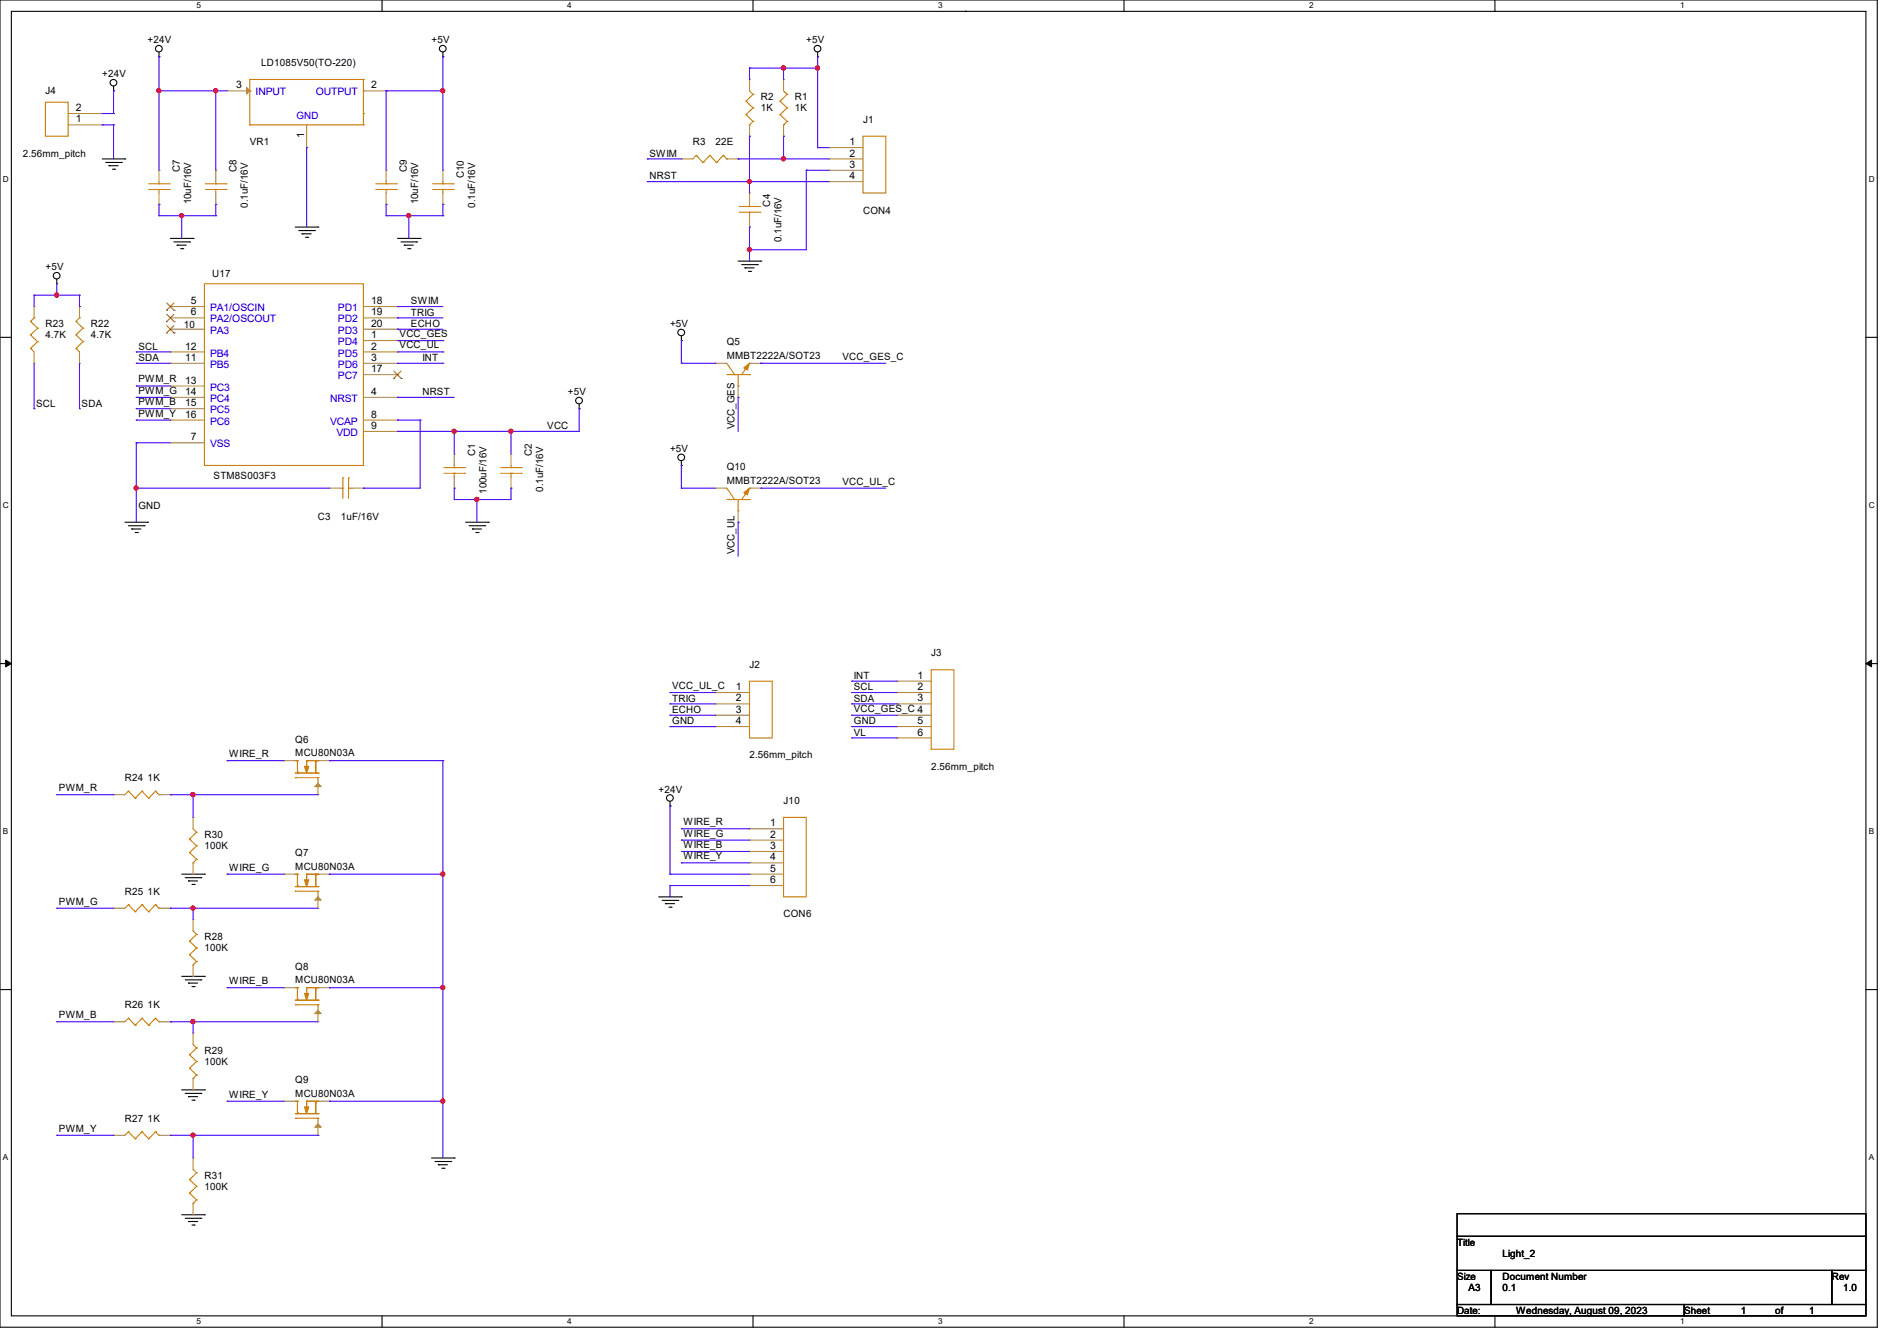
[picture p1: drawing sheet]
<svg xmlns="http://www.w3.org/2000/svg" width="297mm" height="210mm" viewBox="0 0 297 210" stroke-linecap="round" stroke-linejoin="round" font-family="sans-serif">
<path d="M0 0h293.9v207.9h-293.9zM1.8 1.8h290.3v204.3h-290.3z" fill="none" stroke="#000" stroke-width=".17"/>
<g fill="#fff">
<path d="M30.8 .2h.7v1.4h-.7z"/>
<path d="M30.8 206.2h.7v1.4h-.7z"/>
</g>
<path d="M59.8 0v1.8M59.8 206.1v1.8" fill="none" stroke="#000" stroke-width=".17"/>
<g fill="#fff">
<path d="M88.8 .2h.7v1.4h-.7z"/>
<path d="M88.8 206.2h.7v1.4h-.7z"/>
</g>
<path d="M117.9 0v1.8M117.9 206.1v1.8" fill="none" stroke="#000" stroke-width=".17"/>
<g fill="#fff">
<path d="M146.9 .2h.7v1.4h-.7z"/>
<path d="M146.9 206.2h.7v1.4h-.7z"/>
</g>
<path d="M176 0v1.8M176 206.1v1.8" fill="none" stroke="#000" stroke-width=".17"/>
<g fill="#fff">
<path d="M205 .2h.7v1.4h-.7z"/>
<path d="M205 206.2h.7v1.4h-.7z"/>
</g>
<path d="M234.1 0v1.8M234.1 206.1v1.8" fill="none" stroke="#000" stroke-width=".17"/>
<g fill="#fff">
<path d="M263.1 .2h.6v1.4h-.6z"/>
<path d="M263.1 206.2h.6v1.4h-.6z"/>
<path d="M.5 27.3h.9v1.4h-.9z"/>
<path d="M292.6 27.3h.9v1.4h-.9z"/>
<path d="M.5 78.4h.9v1.4h-.9z"/>
<path d="M292.6 78.4h.9v1.4h-.9z"/>
</g>
<path d="M0 52.8h1.8M292.1 52.8h1.8" fill="none" stroke="#000" stroke-width=".17"/>
<g fill="#fff">
<path d="M.5 129.5h.8v1.4h-.8z"/>
<path d="M292.6 129.5h.8v1.4h-.8z"/>
</g>
<path d="M0 103.9h1.8M292.1 103.9h1.8" fill="none" stroke="#000" stroke-width=".17"/>
<path d="M.9 103.4l.9 .5-.9 .5zM292.1 103.9l.9-.5v1z" fill="#000" stroke="#000" stroke-width=".16"/>
<g fill="#fff">
<path d="M.5 180.5h.8v1.4h-.8z"/>
<path d="M292.6 180.5h.8v1.4h-.8z"/>
</g>
<g fill="none" stroke="#000" stroke-width=".17">
<path d="M17.8 14.2h.1M17.8 13.5v.7M24.9 8.9h.1M24.9 8.2v.7M69.3 8.9h.1M69.3 8.2v.7M128 8.9h.1M128 8.2v.7M151.1 1.8h.1M16 24.9h3.6M16.6 25.4h2.4M17.1 26h.1"/>
<path d="M17.1 26h1.4M17.6 26.5h.3M17.9 26.5h.1M19 25.4h.1M19.6 24.9h.1M26.7 37.3h3.5M27.2 37.9h2.5M27.7 38.4h.1M27.7 38.4h1.5M28.3 38.9h.3M28.6 38.9h.1M29.7 37.9h.1"/>
<path d="M30.2 37.3h.1M46.2 35.6h3.6M46.8 36.1h2.4M47.3 36.6h.1M47.3 36.6h1.4M47.8 37.2h.4M48.2 37.2h.1M49.2 36.1h.1M49.8 35.6h.1M62.2 37.3h3.6M62.8 37.9h2.4M63.3 38.4h.1"/>
<path d="M63.3 38.4h1.4M63.8 38.9h.4M64.2 38.9h.1M65.2 37.9h.1M65.8 37.3h.1M8.9 44.4h.1M8.9 43.7v.7M106.7 53.3h.1M106.7 52.6v.7M115.6 40.9h3.5M116.1 41.4h2.5M116.6 42h.1"/>
<path d="M116.6 42h1.5M117.2 42.5h.3M117.5 42.5h.1M118.6 41.4h.1M119.1 40.9h.1M90.7 64h.1M90.7 63.3v.7M106.7 72.9h.1M106.7 72.2v.7M19.6 81.8h3.5M20.1 82.3h2.5M20.6 82.8h.1"/>
<path d="M20.6 82.8h1.5M21.2 83.4h.3M21.5 83.4h.1M22.6 82.3h.1M23.1 81.8h.1M72.9 81.8h3.6M73.4 82.3h2.5M74 82.8h.1M74 82.8h1.4M74.5 83.4h.3M74.8 83.4h.1M75.9 82.3h.1"/>
<path d="M76.5 81.8h.1M28.4 136.9h3.6M29 137.5h2.5M29.5 138h.1M29.5 138h1.4M30.1 138.5h.3M30.4 138.5h.1M31.5 137.5h.1M32 136.9h.1M104.9 126.2h.1M104.9 125.5v.7M0 155h1.8"/>
<path d="M28.4 152.9h3.6M29 153.5h2.5M29.5 154h.1M29.5 154h1.4M30.1 154.5h.3M30.4 154.5h.1M31.5 153.5h.1M32 152.9h.1M103.1 140.5h3.6M103.7 141h2.4M104.2 141.5h.1M104.2 141.5h1.4"/>
<path d="M104.7 142.1h.4M105.1 142.1h.1M106.1 141h.1M106.7 140.5h.1M292.1 155h1.8M28.4 170.7h3.6M29 171.2h2.5M29.5 171.7h.1M29.5 171.7h1.4M30.1 172.3h.3M30.4 172.3h.1M31.5 171.2h.1"/>
<path d="M32 170.7h.1M28.4 190.2h3.6M29 190.8h2.5M29.5 191.3h.1M29.5 191.3h1.4M30.1 191.9h.3M30.4 191.9h.1M31.5 190.8h.1M32 190.2h.1M67.6 181.4h3.5M68.1 181.9h2.5M68.6 182.4h.1"/>
<path d="M68.6 182.4h1.5M69.2 183h.3M69.5 183h.1M70.6 181.9h.1M71.1 181.4h.1M228.1 190.1h64v3.5h-64zM228.1 193.6h64v5.4h-64zM228.1 199h5.4v5.3h-5.4zM233.5 199h53.3v5.3h-53.3zM286.8 199h5.3v5.3h-5.3zM228.1 204.3h35.6v1.8h-35.6zM263.7 204.3h28.4v1.8h-28.4z"/>
<circle cx="17.8" cy="13" r=".52"/>
<circle cx="24.9" cy="7.6" r=".52"/>
<circle cx="69.3" cy="7.6" r=".52"/>
<circle cx="128" cy="7.6" r=".52"/>
<circle cx="8.9" cy="43.2" r=".52"/>
<circle cx="106.7" cy="52.1" r=".52"/>
<circle cx="90.7" cy="62.7" r=".52"/>
<circle cx="106.7" cy="71.6" r=".52"/>
<circle cx="104.9" cy="125" r=".52"/>
</g>
<g fill="none" stroke="#cc8006" stroke-width=".17">
<path d="M7.1 16h3.6v5.3h-3.6zM39.1 19.6h.1M39.1 12.4h.1M39.1 14.2h.1M39.1 12.4h17.8M39.1 19.6h17.8M39.1 12.4v7.2M56.9 12.4h.1M56.9 19.6h.1M56.9 14.2h.1M56.9 17.8h.1M56.9 12.4v7.2"/>
<path d="M116.8 15.8h.1M116.8 17.9h.1M116.8 15.8l1.1 1.1M116.8 17.9l1.1 1.1M117.3 19.6h.1M117.3 14.2l.6 .6M117.9 14.8h.1M117.9 16.9h.1M117.9 19h.1M117.9 14.8l-1.1 1M117.9 16.9l-1.1 1M117.9 19l-.6 .6"/>
<path d="M122.1 15.8h.1M122.1 17.9h.1M122.1 15.8l1.1 1.1M122.1 17.9l1.1 1.1M122.7 19.6h.1M122.7 14.2l.5 .6M123.2 14.8h.1M123.2 16.9h.1M123.2 19h.1M123.2 14.8l-1.1 1M123.2 16.9l-1.1 1M123.2 19l-.5 .6"/>
<path d="M23.3 29.7h3.2M23.3 28.8h3.2M24.9 28.8h.1M24.9 29.7h.1M24.9 28.4v.4M24.9 29.7v.5M26.5 29.7h.1M26.5 28.8h.1M32.2 29.7h3.2M32.2 28.8h3.2M33.8 28.8h.1M33.8 29.7h.1"/>
<path d="M33.8 28.4v.4M33.8 29.7v.5M35.4 29.7h.1M35.4 28.8h.1M58.8 29.7h3.3M58.8 28.8h3.3M60.5 28.8h.1M60.5 29.7h.1M60.5 28.4v.4M60.5 29.7v.5M62.1 29.7h.1M62.1 28.8h.1"/>
<path d="M67.7 29.7h3.3M67.7 28.8h3.3M69.3 28.8h.1M69.3 29.7h.1M69.3 28.4v.4M69.3 29.7v.5M71 29.7h.1M71 28.8h.1M109 24.3h.1M109 24.3l-.5 .6M109 24.3l1.1 1.1M110.1 25.4h.1"/>
<path d="M111.1 24.3h.1M111.1 24.3l-1 1.1M111.1 24.3l1.1 1.1M112.2 25.4h.1M113.2 24.3h.1M113.2 24.3l-1 1.1M113.2 24.3l.6 .6M113.8 24.9h.1M115.7 33.2h3.3M115.7 32.3h3.3M117.3 32.3h.1M117.3 33.2h.1"/>
<path d="M117.3 32v.3M117.3 33.2v.6M119 33.2h.1M119 32.3h.1M135.1 21.3h3.6v8.9h-3.6zM4.8 54.6h.1M4.8 52.5h.1M4.8 50.3h.1M4.8 54.6l.5 .5M4.8 52.5l1.1 1M4.8 50.3l1.1 1.1M5.3 49.8h.1"/>
<path d="M5.3 49.8l-.5 .5M5.9 53.5h.1M5.9 51.4h.1M5.9 53.5l-1.1 1.1M5.9 51.4l-1.1 1.1M11.9 54.6h.1M11.9 52.5h.1M11.9 50.3h.1M11.9 54.6l.5 .5M11.9 52.5l1.1 1M11.9 50.3l1.1 1.1M12.4 49.8h.1"/>
<path d="M12.4 49.8l-.5 .5M13 53.5h.1M13 51.4h.1M13 53.5l-1.1 1.1M13 51.4l-1.1 1.1M32 44.4h24.9v28.5h-24.9zM113.8 56.9l1.2 1.8M113.8 58.7h3.5M115 58.7h.1M115.6 58.7v1.8M117.3 56.9h.1M117.3 58.7h.1"/>
<path d="M117.3 56.9l-1.2 1.8M53.3 76.5h.4M53.7 76.5h.1M53.7 74.8h.1M53.7 74.8v3.3M54.6 74.8h.1M54.6 76.5h.1M54.6 76.5h.5M54.6 74.8v3.3M69.5 74.1h3.2M69.5 73.2h3.2M71.1 73.2h.1"/>
<path d="M71.1 74.1h.1M71.1 72.9v.3M71.1 74.1v.6M72.7 74.1h.1M72.7 73.2h.1M78.4 74.1h3.2M78.4 73.2h3.2M80 73.2h.1M80 74.1h.1M80 72.9v.3M80 74.1v.6M81.6 74.1h.1"/>
<path d="M81.6 73.2h.1M113.8 76.5l1.2 1.7M113.8 78.2h3.5M115 78.2h.1M115.6 60.5h.1M115.6 78.2v1.8M117.3 76.5h.1M117.3 78.2h.1M117.3 76.5l-1.2 1.7M115.6 80h.1M46.2 119.1h.4M46.6 119.1h.1"/>
<path d="M46.6 119.1v2M48 119.1h.1M48 119.1v1.1M48 119.1h1.8M49.4 119.3h.1M49.4 119.1h.1M49.4 119.1v2M49.8 119.1h.1M117.3 106.7h3.6v8.9h-3.6zM145.8 104.9h3.6v12.4h-3.6zM20.1 123.9h.1M20.1 123.9l-.5 .6"/>
<path d="M20.1 123.9l1.1 1.1M21.2 125h.1M22.2 123.9h.1M22.2 123.9l-1 1.1M22.2 123.9l1.1 1.1M23.3 125h.1M24.3 123.9h.1M24.3 123.9l-1 1.1M24.3 123.9l.6 .6M24.9 124.5h.1M29.7 131.4h.1M29.7 133.5h.1"/>
<path d="M29.7 131.4l1.1 1.1M29.7 133.5l1.1 1.1M30.2 135.1h.1M30.2 129.8l.6 .5M30.8 130.3h.1M30.8 132.5h.1M30.8 134.6h.1M30.8 130.3l-1.1 1.1M30.8 132.5l-1.1 1M30.8 134.6l-.6 .5M46.2 139.6h.1M46.2 121.8h.1"/>
<path d="M46.2 138.9h3.6M46.2 136.9h.4M46.2 139.6h3.6M46.2 121.1h3.6M46.2 121.8h3.6M46.6 136.9h.1M46.6 138.7h.1M46.6 138.9h.1M46.6 120.9h.1M46.6 121.1h.1M46.6 136.9v2M48 136.9h.1"/>
<path d="M48 136.9h1.8M48 136.9v1.1M49.4 137.1h.1M49.4 136.9h.1M49.4 136.9v2M49.8 138.9h.1M49.8 136.9h.1M49.8 139.6h.1M49.8 121.1h.1M49.8 121.8h.1M49.8 121.8v.9M49.8 139.6v.9"/>
<path d="M122.7 128h3.5v12.5h-3.5zM20.1 141.7h.1M20.1 159.5h.1M20.1 141.7l-.5 .5M20.1 141.7l1.1 1.1M20.1 159.5l-.5 .5M20.1 159.5l1.1 1.1M21.2 142.8h.1M22.2 141.7h.1M22.2 159.5h.1M22.2 141.7l-1 1.1M22.2 141.7l1.1 1.1"/>
<path d="M22.2 159.5l-1 1.1M22.2 159.5l1.1 1.1M23.3 142.8h.1M24.3 141.7h.1M24.3 159.5h.1M24.3 141.7l-1 1.1M24.3 141.7l.6 .5M24.3 159.5l-1 1.1M24.3 159.5l.6 .5M24.9 142.2h.1M29.7 147.4h.1M29.7 149.5h.1"/>
<path d="M29.7 147.4l1.1 1.1M29.7 149.5l1.1 1.1M30.2 151.1h.1M30.2 145.8l.6 .5M30.8 146.3h.1M30.8 148.5h.1M30.8 150.6h.1M30.8 146.3l-1.1 1.1M30.8 148.5l-1.1 1M30.8 150.6l-.6 .5M46.2 157.4h.1M46.2 156.6h3.6"/>
<path d="M46.2 154.7h.4M46.2 157.4h3.6M46.6 154.7h.1M46.6 156.5h.1M46.6 156.6h.1M46.6 154.7v1.9M48 154.7h.1M48 154.7v1M48 154.7h1.8M49.4 154.9h.1M49.4 154.7h.1M49.4 154.7v1.9"/>
<path d="M49.8 156.6h.1M49.8 154.7h.1M49.8 157.4h.1M49.8 157.4v.8M20.1 177.2h.1M20.1 177.2l-.5 .6M20.1 177.2l1.1 1.2M21.2 178.4h.1M21.2 160.6h.1M22.2 177.2h.1M22.2 177.2l-1 1.2M22.2 177.2l1.1 1.2"/>
<path d="M23.3 178.4h.1M23.3 160.6h.1M24.3 177.2h.1M24.3 177.2l-1 1.2M24.3 177.2l.6 .6M24.9 177.8h.1M24.9 160h.1M29.7 165.2h.1M29.7 167.3h.1M29.7 165.2l1.1 1M29.7 167.3l1.1 1.1M30.2 168.9h.1"/>
<path d="M30.2 163.6l.6 .5M30.8 164.1h.1M30.8 166.2h.1M30.8 168.4h.1M30.8 164.1l-1.1 1.1M30.8 166.2l-1.1 1.1M30.8 168.4l-.6 .5M46.2 175.1h.1M46.2 174.4h3.6M46.2 172.5h.4M46.2 175.1h3.6M46.6 172.5h.1"/>
<path d="M46.6 174.2h.1M46.6 174.4h.1M46.6 172.5v1.9M48 172.5h.1M48 172.5v1M48 172.5h1.8M49.4 172.6h.1M49.4 172.5h.1M49.4 172.5v1.9M49.8 174.4h.1M49.8 172.5h.1M49.8 175.1h.1"/>
<path d="M49.8 175.1v.9M29.7 184.7h.1M29.7 186.9h.1M29.7 184.7l1.1 1.1M29.7 186.9l1.1 1M30.2 188.5h.1M30.2 183.1l.6 .6M30.8 183.7h.1M30.8 185.8h.1M30.8 187.9h.1M30.8 183.7l-1.1 1M30.8 185.8l-1.1 1.1"/>
<path d="M30.8 187.9l-.6 .6"/>
</g>
<g fill="#cc8006" stroke="#cc8006" stroke-width=".17">
<path d="M47.7 137.8h.6l-.3 1.1z"/>
<path d="M47.7 155.6h.6l-.3 1z"/>
<path d="M47.7 173.4h.6l-.3 1z"/>
<path d="M47.7 120h.6l-.3 1.1z"/>
<path d="M116.5 77.2l.8-.7-.3 1z"/>
<path d="M116.5 57.6l.8-.7-.3 1.1z"/>
</g>
<g fill="#a84" stroke="#a84" stroke-width=".17">
<path d="M49.3 141l.5-.5 .5 .5z"/>
<path d="M49.3 158.7l.5-.5 .5 .5z"/>
<path d="M49.3 176.5l.5-.5 .5 .5z"/>
<path d="M49.8 122.7l.5 .5h-1z"/>
<path d="M38.6 13.7l.5 .5-.5 .5z"/>
</g>
<g fill="none" stroke="#a84" stroke-width=".17">
<path d="M10.7 19.6h5.3M10.7 17.8h5.3M16 19.6h.1M16 17.8h.1M35.6 14.2h.1M35.6 14.2h3.5M48 19.6v3.5M56.9 14.2h3.6M60.5 14.2h.1M117.3 12.4h.1M117.3 12.4v1.8M117.3 19.6v1.7"/>
<path d="M122.7 12.4h.1M122.7 12.4v1.8M122.7 19.6v1.7M24.9 26.7h.1M24.9 32h.1M24.9 26.7v1.7M24.9 30.2v1.8M33.8 26.7h.1M33.8 32h.1M33.8 26.7v1.7M33.8 30.2v1.8M48 23.1h.1"/>
<path d="M60.5 26.7h.1M60.5 32h.1M60.5 26.7v1.7M60.5 30.2v1.8M69.3 26.7h.1M69.3 32h.1M69.3 26.7v1.7M69.3 30.2v1.8M106.7 24.9h.1M106.7 24.9h1.8M113.8 24.9h1.8M115.6 24.9h.1"/>
<path d="M117.3 30.2h.1M117.3 35.6h.1M117.3 21.3h.1M117.3 30.2v1.8M117.3 33.8v1.8M122.7 21.3h.1M129.8 23.1h.1M129.8 24.9h.1M129.8 26.7h.1M129.8 28.4h.1M129.8 24.9h5.3M129.8 23.1h5.3"/>
<path d="M129.8 26.7h5.3M129.8 28.4h5.3M5.3 56.9h.1M5.3 48h.1M5.3 48v1.8M5.3 55.1v1.8M12.4 56.9h.1M12.4 48h.1M12.4 48v1.8M12.4 55.1v1.8M26.7 48h.1M26.7 49.8h.1"/>
<path d="M26.7 51.6h.1M26.7 55.1h.1M26.7 56.9h.1M26.7 48h5.3M26.7 49.8h5.3M26.7 51.6h5.3M26.7 55.1h5.3M26.7 56.9h5.3M56.9 48h5.3M56.9 49.8h5.3M56.9 51.6h5.3M56.9 55.1h5.3"/>
<path d="M56.9 56.9h5.3M56.9 53.3h5.3M56.9 58.7h5.3M62.2 48h.1M62.2 49.8h.1M62.2 51.6h.1M62.2 53.3h.1M62.2 55.1h.1M62.2 56.9h.1M62.2 58.7h.1M112 56.9h.1M112 56.9h1.8"/>
<path d="M117.3 56.9h1.8M119.1 56.9h.1M26.7 60.5h.1M26.7 62.2h.1M26.7 64h.1M26.7 65.8h.1M26.7 69.3h.1M26.7 60.5h5.3M26.7 62.2h5.3M26.7 64h5.3M26.7 65.8h5.3M26.7 69.3h5.3"/>
<path d="M51.6 76.5h.1M51.6 76.5h1.7M55.1 76.5h1.8M56.9 76.5h.1M56.9 62.2h5.3M56.9 65.8h5.3M56.9 67.6h5.3M62.2 62.2h.1M62.2 65.8h.1M62.2 67.6h.1M71.1 71.1h.1M71.1 76.5h.1"/>
<path d="M71.1 71.1v1.8M71.1 74.7v1.8M80 71.1h.1M80 76.5h.1M80 71.1v1.8M80 74.7v1.8M112 76.5h.1M112 76.5h1.8M115.6 62.2h.1M115.6 60.5v1.7M117.3 76.5h1.8M119.1 76.5h.1"/>
<path d="M115.6 81.8h.1M115.6 80v1.8M44.4 119.1h.1M44.4 119.1h1.8M49.8 119.1h1.8M51.6 119.1h.1M112 108.5h.1M112 110.2h.1M112 112h.1M112 113.8h.1M112 108.5h5.3M112 110.2h5.3"/>
<path d="M112 112h5.3M112 113.8h5.3M140.5 106.7h.1M140.5 108.5h.1M140.5 110.2h.1M140.5 112h.1M140.5 113.8h.1M140.5 115.6h.1M140.5 106.7h5.3M140.5 108.5h5.3M140.5 110.2h5.3M140.5 112h5.3"/>
<path d="M140.5 113.8h5.3M140.5 115.6h5.3M17.8 124.5h.1M17.8 124.5h1.8M24.9 124.5h1.8M26.7 124.5h.1M30.2 128h.1M30.2 136.9h.1M30.2 128v1.8M30.2 135.1v1.8M44.4 136.9h.1M44.4 136.9h1.8"/>
<path d="M49.8 124.5h.1M49.8 122.7v1.8M49.8 136.9h1.8M51.6 136.9h.1M117.3 129.8h.1M117.3 131.6h.1M117.3 133.3h.1M117.3 135.1h.1M117.3 136.9h.1M117.3 138.7h.1M117.3 136.9h5.4M117.3 129.8h5.4"/>
<path d="M117.3 131.6h5.4M117.3 133.3h5.4M117.3 135.1h5.4M117.3 138.7h5.4M17.8 142.2h.1M17.8 142.2h1.8M24.9 142.2h1.8M26.7 142.2h.1M30.2 144h.1M30.2 152.9h.1M30.2 144v1.8M30.2 151.1v1.8"/>
<path d="M44.4 154.7h.1M44.4 154.7h1.8M49.8 142.2h.1M49.8 140.5v1.7M49.8 158.2v1.8M49.8 154.7h1.8M51.6 154.7h.1M17.8 177.8h.1M17.8 160h.1M17.8 177.8h1.8M17.8 160h1.8M24.9 177.8h1.8"/>
<path d="M24.9 160h1.8M26.7 177.8h.1M26.7 160h.1M30.2 161.8h.1M30.2 170.7h.1M30.2 161.8v1.8M30.2 168.9v1.8M44.4 172.5h.1M44.4 172.5h1.8M49.8 160h.1M49.8 177.8h.1M49.8 176v1.8"/>
<path d="M49.8 172.5h1.8M51.6 172.5h.1M30.2 181.4h.1M30.2 190.2h.1M30.2 181.4v1.7M30.2 188.5v1.7"/>
</g>
<g fill="none" stroke="#804000" stroke-width=".16">
<path d="M26.1 48.6h.1M26.1 50.4h.1M26.1 52.2h.1M26.1 47.5l1.2 1.1M26.1 49.2l1.2 1.2M26.1 51l1.2 1.2M27.2 47.5l-1.1 1.1M27.2 49.2l-1.1 1.2M27.2 51l-1.1 1.2M27.3 48.6h.1M27.3 50.4h.1M27.3 52.2h.1"/>
<path d="M61.6 59.3h.1M61.7 58.1l1.1 1.2M62.8 58.1l-1.2 1.2M62.8 59.3h.1"/>
</g>
<g fill="none" stroke="#4200ff" stroke-width=".17">
<path d="M16 19.6h.1M16 19.6h1.8M16 17.8h1.8M17.8 19.6h.1M17.8 17.8h.1M17.8 14.2h.1M17.8 14.2v3.6M17.8 19.6v5.3M24.9 8.9h.1M24.9 14.2h.1M24.9 8.9v17.8M24.9 14.2h10.7"/>
<path d="M33.8 14.2h.1M33.8 14.2v12.5M60.5 14.2h.1M60.5 14.2v12.5M60.5 14.2h8.8M69.3 14.2h.1M69.3 8.9h.1M69.3 8.9v17.8M117.3 10.7h.1M117.3 10.7h10.7M117.3 10.7v1.7M122.7 10.7h.1"/>
<path d="M122.7 10.7v1.7M128 8.9h.1M128 10.7h.1M128 8.9v14.2M24.9 32h.1M24.9 33.8h.1M24.9 32v1.8M24.9 33.8h8.9M28.4 33.8h.1M28.4 33.8v3.5M33.8 32h.1M33.8 33.8h.1"/>
<path d="M33.8 32v1.8M48 23.1h.1M48 23.1v12.5M60.5 32h.1M60.5 33.8h.1M60.5 33.8h8.8M60.5 32v1.8M64 33.8h.1M64 33.8v3.5M69.3 32h.1M69.3 33.8h.1M69.3 32v1.8"/>
<path d="M101.3 24.9h.1M101.3 28.4h.1M101.3 24.9h5.4M101.3 28.4h28.5M115.6 24.9h.1M115.6 24.9h14.2M117.3 35.6h.1M117.3 39.1h.1M117.3 21.3h.1M117.3 28.4h.1M117.3 21.3v8.9M117.3 35.6v5.3"/>
<path d="M122.7 21.3h.1M122.7 24.9h.1M122.7 21.3v3.6M126.2 26.7h.1M126.2 26.7h3.6M126.2 26.7v12.4h-8.9M128 23.1h.1M128 23.1h1.8M5.3 46.2h.1M5.3 46.2v1.8M5.3 56.9v7.1M5.3 46.2h7.1"/>
<path d="M8.9 46.2h.1M8.9 44.4v1.8M12.4 48h.1M12.4 46.2h.1M12.4 46.2v1.8M12.4 56.9v7.1M21.3 56.9h.1M21.3 55.1h.1M21.3 56.9h5.4M21.3 55.1h5.4M62.2 48h.1M62.2 49.8h.1"/>
<path d="M62.2 51.6h.1M62.2 48h7.1M62.2 56.9h7.1M62.2 55.1h7.1M62.2 49.8h7.1M62.2 51.6h7.1M62.2 53.3h7.1M69.3 53.3h.1M69.3 55.1h.1M69.3 56.9h.1M106.7 53.3h.1M106.7 56.9h.1"/>
<path d="M106.7 56.9h5.3M106.7 53.3v3.6M119.1 56.9h.1M119.1 56.9h19.6M5.3 64h.1M12.4 64h.1M21.3 60.5h.1M21.3 62.2h.1M21.3 64h.1M21.3 65.8h.1M21.3 69.3h.1M21.3 76.5h.1"/>
<path d="M21.3 60.5h5.4M21.3 62.2h5.4M21.3 64h5.4M21.3 65.8h5.4M21.3 69.3h5.4M21.3 69.3v12.5M21.3 76.5h30.3M56.9 76.5h.1M62.2 62.2h.1M62.2 65.8h.1M62.2 67.6h.1M62.2 62.2h8.9"/>
<path d="M62.2 65.8h3.6M65.8 65.8h.1M65.8 65.8v10.7h-8.9M71.1 67.6h.1M71.1 76.5h.1M71.1 78.2h.1M71.1 67.6v3.5M71.1 76.5v1.7M74.7 78.2h.1M74.7 78.2v3.6M80 67.6h.1M80 76.5h.1"/>
<path d="M80 67.6v3.5M80 76.5v1.7h-8.9M90.7 64h.1M90.7 64v3.6h-28.5M106.7 72.9h.1M106.7 76.5h.1M106.7 76.5h5.3M106.7 72.9v3.6M115.6 62.2h.1M115.6 62.2v5.4M119.1 76.5h.1M119.1 76.5h19.6"/>
<path d="M115.6 81.8h.1M115.6 81.8v5.3M35.6 119.1h.1M35.6 119.1h8.8M51.6 119.1h.1M51.6 119.1h17.7M69.3 119.1h.1M69.3 119.1v62.3M104.9 108.5h.1M104.9 110.2h.1M104.9 112h.1M104.9 113.8h.1"/>
<path d="M104.9 108.5h7.1M104.9 110.2h7.1M104.9 112h7.1M104.9 113.8h7.1M133.3 106.7h.1M133.3 108.5h.1M133.3 110.2h.1M133.3 112h.1M133.3 113.8h.1M133.3 115.6h.1M133.3 108.5h7.2M133.3 110.2h7.2"/>
<path d="M133.3 112h7.2M133.3 113.8h7.2M133.3 106.7h7.2M133.3 115.6h7.2M8.9 124.5h.1M8.9 124.5h8.9M26.7 124.5h.1M26.7 124.5h23.1M30.2 124.5h.1M30.2 124.5v3.5M35.6 136.9h.1M35.6 136.9h8.8"/>
<path d="M51.6 136.9h.1M51.6 136.9h17.7M69.3 136.9h.1M104.9 126.2h.1M104.9 136.9h.1M104.9 138.7h.1M104.9 136.9h12.4M104.9 126.2v10.7M104.9 138.7v1.8M104.9 138.7h12.4M106.7 129.8h.1M106.7 131.6h.1"/>
<path d="M106.7 133.3h.1M106.7 135.1h.1M106.7 129.8h10.6M106.7 131.6h10.6M106.7 133.3h10.6M106.7 135.1h10.6M8.9 142.2h.1M8.9 142.2h8.9M26.7 142.2h.1M26.7 142.2h23.1M30.2 142.2h.1M30.2 142.2v1.8"/>
<path d="M35.6 154.7h.1M35.6 154.7h8.8M51.6 154.7h.1M51.6 154.7h17.7M69.3 154.7h.1M8.9 160h.1M8.9 177.8h.1M8.9 160h8.9M8.9 177.8h8.9M26.7 160h.1M26.7 160h23.1M26.7 177.8h23.1"/>
<path d="M30.2 177.8h.1M30.2 160h.1M30.2 160v1.8M30.2 177.8v3.6M35.6 172.5h.1M35.6 172.5h8.8M49.8 177.8h.1M51.6 172.5h.1M51.6 172.5h17.7M69.3 172.5h.1"/>
</g>
<g fill="#f00" stroke="#f00" stroke-width=".17">
<circle cx="80" cy="67.5" r=".32"/>
<circle cx="71.1" cy="67.5" r=".32"/>
<circle cx="21.3" cy="76.4" r=".32"/>
<circle cx="74.7" cy="78.2" r=".32"/>
<circle cx="122.7" cy="24.9" r=".32"/>
<circle cx="122.7" cy="10.6" r=".32"/>
<circle cx="128" cy="10.6" r=".32"/>
<circle cx="117.3" cy="39.1" r=".32"/>
<circle cx="117.3" cy="28.4" r=".32"/>
<circle cx="33.8" cy="14.2" r=".32"/>
<circle cx="28.4" cy="33.8" r=".32"/>
<circle cx="69.3" cy="14.2" r=".32"/>
<circle cx="64" cy="33.8" r=".32"/>
<circle cx="24.9" cy="14.2" r=".32"/>
<circle cx="69.3" cy="136.9" r=".32"/>
<circle cx="8.9" cy="46.2" r=".32"/>
<circle cx="69.3" cy="172.4" r=".32"/>
<circle cx="69.3" cy="154.7" r=".32"/>
<circle cx="30.2" cy="142.2" r=".32"/>
<circle cx="30.2" cy="124.4" r=".32"/>
<circle cx="30.2" cy="160" r=".32"/>
<circle cx="30.2" cy="177.8" r=".32"/>
</g>
<g font-size="1.6">
<text x="23.1" y="6.8">+24V</text>
<text x="40.9" y="10.3">LD1085V50(TO-220)</text>
<text x="67.6" y="6.8">+5V</text>
<text x="126.2" y="6.8">+5V</text>
<text x="7.1" y="14.8">J4</text>
<text x="11.9" y="17.4">2</text>
<text x="16" y="12.1">+24V</text>
<text x="37" y="13.8">3</text>
<text x="58.1" y="13.8">2</text>
<text x="119.1" y="15.7">R2</text>
<text x="119.1" y="17.4">1K</text>
<text x="124.5" y="15.7">R1</text>
<text x="124.5" y="17.4">1K</text>
<text x="11.9" y="19.2">1</text>
<text x="39.1" y="22.8">VR1</text>
<text x="47.6" y="21.7" transform="rotate(-90 47.6 21.7)">1</text>
<text x="108.5" y="22.8">R3</text>
<text x="112" y="22.8">22E</text>
<text x="133" y="22.7">1</text>
<text x="135.1" y="19.2">J1</text>
<text x="3.6" y="24.6">2.56mm_pitch</text>
<text x="28.2" y="27" transform="rotate(-90 28.2 27)">C7</text>
<text x="37" y="27" transform="rotate(-90 37 27)">C8</text>
<text x="63.7" y="27" transform="rotate(-90 63.7 27)">C9</text>
<text x="72.6" y="27.9" transform="rotate(-90 72.6 27.9)">C10</text>
<text x="101.7" y="24.6">SWIM</text>
<text x="101.7" y="28.1">NRST</text>
<text x="133" y="24.5">2</text>
<text x="133" y="26.3">3</text>
<text x="133" y="28.1">4</text>
<text x="29.9" y="32" transform="rotate(-90 29.9 32)">10uF/16V</text>
<text x="38.8" y="32.6" transform="rotate(-90 38.8 32.6)">0.1uF/16V</text>
<text x="65.5" y="32" transform="rotate(-90 65.5 32)">10uF/16V</text>
<text x="74.4" y="32.6" transform="rotate(-90 74.4 32.6)">0.1uF/16V</text>
<text x="120.6" y="32.3" transform="rotate(-90 120.6 32.3)">C4</text>
<text x="135.1" y="33.4">CON4</text>
<text x="122.4" y="37.9" transform="rotate(-90 122.4 37.9)">0.1uF/16V</text>
<text x="7.1" y="42.3">+5V</text>
<text x="29.9" y="47.6">5</text>
<text x="33.2" y="43.4">U17</text>
<text x="58.1" y="47.6">18</text>
<text x="64.3" y="47.7">SWIM</text>
<text x="7.1" y="51.2">R23</text>
<text x="7.1" y="53">4.7K</text>
<text x="14.2" y="51.2">R22</text>
<text x="14.2" y="53">4.7K</text>
<text x="28.8" y="51.4">10</text>
<text x="29.9" y="49.4">6</text>
<text x="58.1" y="49.4">19</text>
<text x="58.1" y="51.2">20</text>
<text x="58.1" y="53">1</text>
<text x="62.6" y="52.8">VCC_GES</text>
<text x="64.3" y="49.4">TRIG</text>
<text x="64.3" y="51.2">ECHO</text>
<text x="104.9" y="51.2">+5V</text>
<text x="21.7" y="59.9">PWM_R</text>
<text x="21.7" y="56.6">SDA</text>
<text x="21.7" y="54.8">SCL</text>
<text x="29" y="54.7">12</text>
<text x="29" y="56.5">11</text>
<text x="58.1" y="54.7">2</text>
<text x="58.1" y="56.5">3</text>
<text x="58.1" y="58.3">17</text>
<text x="62.6" y="54.6">VCC_UL</text>
<text x="66.1" y="56.6">INT</text>
<text x="113.8" y="54.1">Q5</text>
<text x="113.8" y="56.2">MMBT2222A/SOT23</text>
<text x="131.9" y="56.3">VCC_GES_C</text>
<text x="5.7" y="63.7">SCL</text>
<text x="12.8" y="63.7">SDA</text>
<text x="21.7" y="61.7">PWM_G</text>
<text x="21.7" y="63.5">PWM_B</text>
<text x="21.7" y="65.2">PWM_Y</text>
<text x="29" y="60.1">13</text>
<text x="29" y="61.8">14</text>
<text x="29" y="63.6">15</text>
<text x="29" y="65.4">16</text>
<text x="58.1" y="61.8">4</text>
<text x="58.1" y="65.4">8</text>
<text x="66.1" y="61.9">NRST</text>
<text x="88.9" y="61.9">+5V</text>
<text x="29.9" y="69">7</text>
<text x="58.1" y="67.2">9</text>
<text x="74.4" y="71.5" transform="rotate(-90 74.4 71.5)">C1</text>
<text x="83.3" y="71.5" transform="rotate(-90 83.3 71.5)">C2</text>
<text x="85.7" y="67.2">VCC</text>
<text x="104.9" y="70.8">+5V</text>
<text x="115" y="67.2" transform="rotate(-90 115 67.2)">VCC_GES</text>
<text x="33.4" y="75.1">STM8S003F3</text>
<text x="76.2" y="77.3" transform="rotate(-90 76.2 77.3)">100uF/16V</text>
<text x="85" y="77" transform="rotate(-90 85 77)">0.1uF/16V</text>
<text x="113.8" y="73.6">Q10</text>
<text x="113.8" y="75.8">MMBT2222A/SOT23</text>
<text x="131.9" y="75.9">VCC_UL_C</text>
<text x="21.7" y="79.7">GND</text>
<text x="49.8" y="81.4">C3</text>
<text x="53.3" y="81.4">1uF/16V</text>
<text x="115" y="86.8" transform="rotate(-90 115 86.8)">VCC_UL</text>
<text x="105.2" y="107.9">VCC_UL_C</text>
<text x="117.3" y="104.6">J2</text>
<text x="133.7" y="106.3">INT</text>
<text x="143.7" y="106.3">1</text>
<text x="145.8" y="102.8">J3</text>
<text x="105.2" y="109.9">TRIG</text>
<text x="105.2" y="111.7">ECHO</text>
<text x="105.2" y="113.5">GND</text>
<text x="115.2" y="108.1">1</text>
<text x="115.2" y="109.9">2</text>
<text x="115.2" y="111.6">3</text>
<text x="115.2" y="113.4">4</text>
<text x="133.7" y="108.1">SCL</text>
<text x="133.7" y="109.9">SDA</text>
<text x="133.7" y="111.5">VCC_GES_C 4</text>
<text x="133.7" y="113.5">GND</text>
<text x="143.7" y="108.1">2</text>
<text x="143.7" y="109.9">3</text>
<text x="143.7" y="113.4">5</text>
<text x="35.9" y="118.6">WIRE_R</text>
<text x="46.2" y="116.3">Q6</text>
<text x="46.2" y="118.4">MCU80N03A</text>
<text x="117.3" y="118.8">2.56mm_pitch</text>
<text x="133.7" y="115.2">VL</text>
<text x="143.7" y="115.2">6</text>
<text x="9.2" y="123.9">PWM_R</text>
<text x="19.6" y="122.3">R24 1K</text>
<text x="103.1" y="124.1">+24V</text>
<text x="122.7" y="125.9">J10</text>
<text x="145.8" y="120.6">2.56mm_pitch</text>
<text x="32" y="131.2">R30</text>
<text x="107" y="129.2">WIRE_R</text>
<text x="107" y="131">WIRE_G</text>
<text x="120.6" y="129.4">1</text>
<text x="120.6" y="131.2">2</text>
<text x="32" y="133">100K</text>
<text x="35.9" y="136.4">WIRE_G</text>
<text x="46.2" y="134.1">Q7</text>
<text x="46.2" y="136.2">MCU80N03A</text>
<text x="107" y="132.8">WIRE_B</text>
<text x="107" y="134.6">WIRE_Y</text>
<text x="120.6" y="133">3</text>
<text x="120.6" y="134.7">4</text>
<text x="120.6" y="136.5">5</text>
<text x="9.2" y="141.7">PWM_G</text>
<text x="19.6" y="140.1">R25 1K</text>
<text x="120.6" y="138.3">6</text>
<text x="122.7" y="143.7">CON6</text>
<text x="32" y="147.2">R28</text>
<text x="32" y="149">100K</text>
<text x="35.9" y="154.1">WIRE_B</text>
<text x="46.2" y="151.8">Q8</text>
<text x="46.2" y="154">MCU80N03A</text>
<text x="9.2" y="159.5">PWM_B</text>
<text x="19.6" y="157.9">R26 1K</text>
<text x="32" y="165">R29</text>
<text x="32" y="166.8">100K</text>
<text x="35.9" y="171.9">WIRE_Y</text>
<text x="46.2" y="169.6">Q9</text>
<text x="46.2" y="171.8">MCU80N03A</text>
<text x="9.2" y="177.2">PWM_Y</text>
<text x="19.6" y="175.7">R27 1K</text>
<text x="32" y="184.6">R31</text>
<text x="32" y="186.3">100K</text>
<text x="228.1" y="195.1">Title</text>
<text x="235.2" y="196.8">Light_2</text>
<text x="228.1" y="200.4">Size</text>
<text x="229.9" y="202.2">A3</text>
<text x="235.2" y="200.4">Document Number</text>
<text x="235.2" y="202.2">0.1</text>
<text x="286.8" y="200.4">Rev</text>
<text x="288.6" y="202.2">1.0</text>
<text x="228.1" y="205.7">Date:</text>
<text x="237.4" y="205.7">Wednesday, August 09, 2023</text>
<text x="263.7" y="205.7">Sheet</text>
<text x="272.6" y="205.7">1</text>
<text x="277.9" y="205.7">of</text>
<text x="283.2" y="205.7">1</text>
</g>
<g font-size="1.6" fill="#00c">
<text x="40" y="14.9">INPUT</text>
<text x="49.4" y="14.9">OUTPUT</text>
<text x="46.4" y="18.7">GND</text>
<text x="32.9" y="48.7">PA1/OSCIN</text>
<text x="32.9" y="50.5">PA2/OSCOUT</text>
<text x="32.9" y="52.3">PA3</text>
<text x="52.9" y="48.7">PD1</text>
<text x="52.9" y="50.5">PD2</text>
<text x="52.9" y="52.3">PD3</text>
<text x="32.9" y="55.8">PB4</text>
<text x="32.9" y="57.6">PB5</text>
<text x="52.9" y="54.1">PD4</text>
<text x="52.9" y="55.8">PD5</text>
<text x="52.9" y="57.6">PD6</text>
<text x="52.9" y="59.4">PC7</text>
<text x="32.9" y="61.2">PC3</text>
<text x="32.9" y="63">PC4</text>
<text x="32.9" y="64.7">PC5</text>
<text x="51.7" y="63">NRST</text>
<text x="32.9" y="66.5">PC6</text>
<text x="32.9" y="70.1">VSS</text>
<text x="51.7" y="66.5">VCAP</text>
<text x="52.7" y="68.3">VDD</text>
</g>
<g font-size="1.3">
<text x="30.8" y="1.3">5</text>
<text x="88.8" y="1.3">4</text>
<text x="146.9" y="1.3">3</text>
<text x="205" y="1.3">2</text>
<text x="263.1" y="1.3">1</text>
<text x=".5" y="28.4">D</text>
<text x="292.6" y="28.4">D</text>
<text x=".5" y="79.5">C</text>
<text x="292.6" y="79.5">C</text>
<text x=".5" y="130.6">B</text>
<text x="292.6" y="130.6">B</text>
<text x=".5" y="181.7">A</text>
<text x="292.6" y="181.7">A</text>
<text x="30.8" y="207.4">5</text>
<text x="88.8" y="207.4">4</text>
<text x="146.9" y="207.4">3</text>
<text x="205" y="207.4">2</text>
<text x="263.1" y="207.4">1</text>
</g>
</svg>
